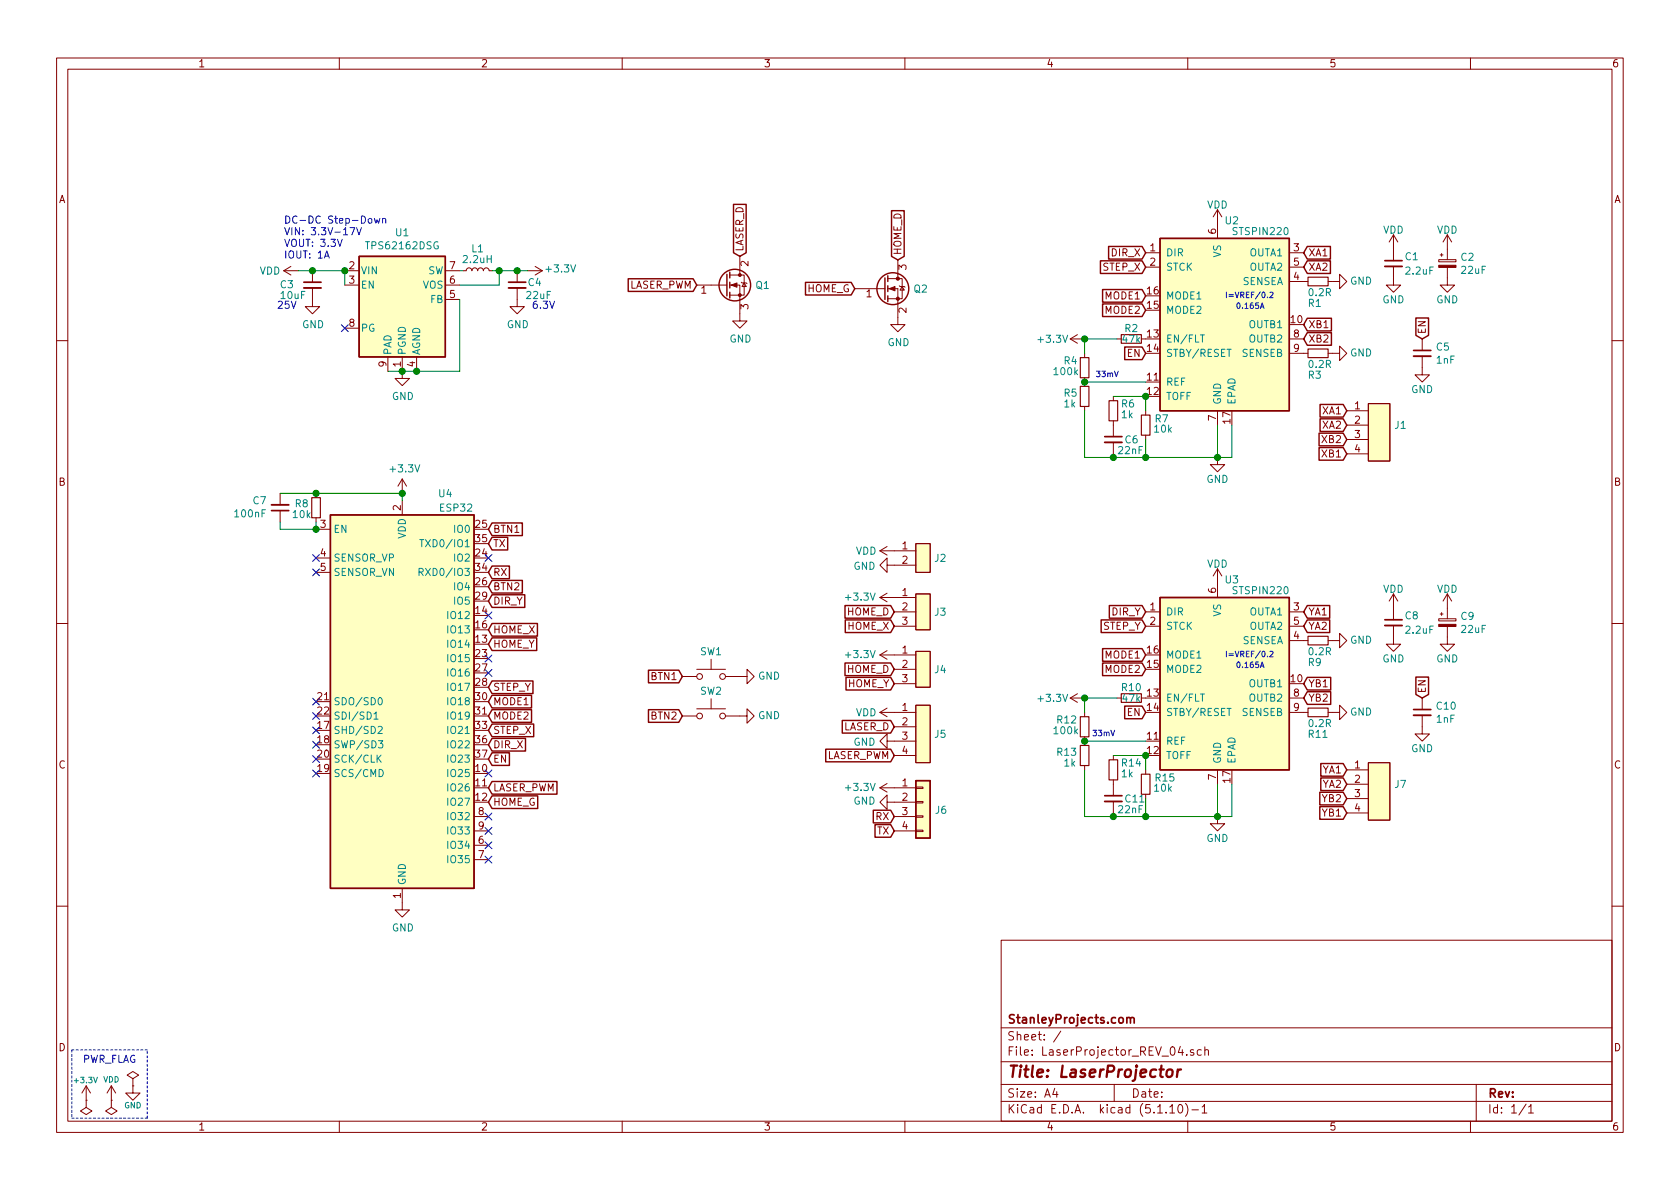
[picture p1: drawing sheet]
<svg xmlns="http://www.w3.org/2000/svg" width="297mm" height="210mm" viewBox="0 0 297 210" stroke-linecap="round" stroke-linejoin="round" font-family="sans-serif">
<g fill="none" stroke="#840000" stroke-width=".18">
<path d="M10 10.3h277v189.9h-277zM12 12.2h273v186.1h-273zM60 10.3v1.9M110 10.3v1.9M160 10.3v1.9M210 10.3v1.9M260 10.3v1.9M215.3 37.1l-.8 1.2M215.3 37.1v5.1M215.3 37.1l.7 1.2M50.2 47.9h2.5M50.2 47.9l1.2 .7"/>
<path d="M51.4 47.1l-1.2 .8M55.2 50.9v3.3h1.3l-1.3 1.3-1.2-1.3h1.2M55.2 47.9v2M61 47.9h2.5M61 50.4h2.5M61 58h2.5M78.7 47.9h2.6M78.7 50.4h2.6M78.7 53h2.6M81.9 47.9h.5l.1-.4 .3-.1 .5 .1 .1 .4 .2-.4 .2-.1 .5 .1 .2 .4 .1-.4 .3-.1 .4 .1 .2 .4 .1-.4 .3-.1 .4 .1 .2 .4h.5M91.4 50.9v3.3h1.3l-1.3 1.3-1.2-1.3h1.2M91.4 47.9v2"/>
<path d="M93.3 47.9h2.6M94.6 47.1l1.3 .8M95.9 47.9l-1.3 .7M123.2 50.4h5.3M129 50.4h1.8v6.4h1.3l-1.3 1.2-1.3-1.2h1.3M129 48.6h2.6v3.6h-2.6M130.8 45.3v3.3M131.1 49.9l.1 .1h.8l.1 .2M131.6 50l.4 .7h-.8zM151.1 51h5.1M156.3 51h.2M157 51h1.7v6.4h1.3l-1.3 1.3-1.2-1.3h1.2"/>
<path d="M157 49.3h1.7M158.7 49.3h.8v3.5h-2.5M158.7 46v3.3M159 50.5l.1 .2h.8l.1 .1M159.5 50.7l.4 .6h-.8zM189.2 59.9h2.6M189.2 59.9l1.3 .8M190.5 59.2l-1.3 .7M197.5 59.9h.7M201.8 59.9h.8M202.6 44.7h2.5M202.6 47.2h2.5"/>
<path d="M228 49.8h3.3M228 59.9h2.5M228 44.7h2.5M228 47.2h2.5M234.8 49.8h2.1v-1.3l1.2 1.3-1.2 1.2v-1.2M246.4 47.1v3.3h1.2l-1.2 1.3-1.3-1.3h1.3M246.4 41.5v4.6M246.4 41.5l-.8 1.3M246.4 41.5l.7 1.3M251.5 59.9v2.1M254.4 45.9h3v.4h-3zM254.6 45.1h.5"/>
<path d="M254.9 44.8v.5M255.9 47.3v3.1h1.3l-1.3 1.3-1.3-1.3h1.3M255.9 41.5v4.4M255.9 41.5l-.8 1.3M255.9 41.5l.8 1.3M10 60.2h2M68.6 63.1v2.6M71.1 63.1v3.8h1.3l-1.3 1.3-1.3-1.3h1.3M73.7 63.1v2.6M191.8 62.5v.7M191.8 66.8v1.5M191.8 71.9v.7"/>
<path d="M196.8 70.1v.8M196.8 74.4v2.8M196.8 78.2v2.1M202.6 72.6v.8M202.6 77v.7M215.3 72.6v2.6M228 62.5h3.3M234.8 62.5h2.1v-1.3l1.2 1.3-1.2 1.2v-1.2M238.1 72.6h3.8M238.1 75.2h3.8M238.1 77.7h3.8M241.9 71.4h3.8v10.1h-3.8z"/>
<path d="M251.5 63v3.3h1.2l-1.2 1.3-1.3-1.3h1.3M285 60.2h2M49.5 87.2v2.1M49.5 90.3v2M55.9 93.6h2.5M55.9 98.7h2.5M55.9 87.2v.8M55.9 91.6v.7M71.1 84.7v2.5M71.1 88.5v2.6M71.1 84.7l-.7 1.3M71.1 84.7l.8 1.3"/>
<path d="M155.6 97.4l1.2 .8M155.6 97.4h6.3M156.8 99.9v-1.2l-1.2 1.2 1.2 1.3v-1.3h5.1M156.8 96.6l-1.2 .8M161.9 96.1h2.6v5.1h-2.6zM215.3 80.9v1.3h1.2l-1.2 1.2-1.3-1.2h1.3M238.1 80.3h3.8M10 110.3h2M55.9 101.2h2.5M120.6 119.6h2.6M123.2 118.4h5.1M125.7 116.6v1.8"/>
<path d="M128.3 119.6h3.8v-1.2l1.2 1.2-1.2 1.3v-1.3M155.6 115.8l1.2 .8M155.6 115.8h6.3M155.6 105.7l1.2 .7M155.6 105.7h6.3M156.8 115.1l-1.2 .7M156.8 104.9l-1.2 .8M158.1 118.4h3.8M158.1 108.2h3.8M158.1 110.7h3.8M161.9 115.2h2.6v6.3h-2.6zM161.9 105h2.6v6.4h-2.6z"/>
<path d="M202.6 108.2h2.5M202.6 110.7h2.5M215.3 100.6v5.1M215.3 100.6l-.8 1.2M215.3 100.6l.7 1.2M228 108.2h2.5M228 110.7h2.5M228 113.3h3.3M234.8 113.3h2.1v-1.3l1.2 1.3-1.2 1.2v-1.2M246.4 110.6v3.3h1.2l-1.2 1.3-1.3-1.3h1.3M246.4 105l-.8 1.3M246.4 105v4.6"/>
<path d="M246.4 105l.7 1.3M254.4 109.4h3v.4h-3zM254.6 108.6h.5M254.9 108.3v.5M255.9 110.8v3.1h1.3l-1.3 1.3-1.3-1.3h1.3M255.9 105l.8 1.3M255.9 105l-.8 1.3M255.9 105v4.4M285 110.3h2M120.6 126.6h2.6M123.2 125.3h5.1M125.7 123.6v1.7"/>
<path d="M128.3 126.6h3.8v-1.3l1.2 1.3-1.2 1.3v-1.3M155.6 126l1.2 .7M155.6 126h6.3M155.6 139.3l1.2 .8M155.6 139.3h6.3M156.8 131.1v-1.3l-1.2 1.3 1.2 1.2v-1.2h5.1M156.8 125.2l-1.2 .8M156.8 138.6l-1.2 .7M158.1 120.9h3.8M158.1 128.5h3.8M158.1 133.6h3.8M161.9 124.7h2.6v10.2h-2.6z"/>
<path d="M161.9 139.2h1.3v.2h-1.3zM189.2 123.4h2.6M189.2 123.4l1.3 .8M190.5 122.7l-1.3 .7M191.8 126v.7M191.8 130.3v1.5M191.8 135.4v.7M196.8 133.6v.8M196.8 137.9v2.8M197.5 123.4h.7M201.8 123.4h.8M202.6 136.1v.8"/>
<path d="M215.3 136.1v2.6M228 126h3.3M228 123.4h2.5M234.8 126h2.1v-1.3l1.2 1.3-1.2 1.2v-1.2M238.1 136.1h3.8M238.1 138.7h3.8M241.9 134.9h3.8v10.1h-3.8zM251.5 126.5v3.3h1.2l-1.2 1.3-1.3-1.3h1.3M251.5 123.4v2.1M71.1 157.1v3.8h1.3l-1.3 1.3-1.3-1.3h1.3M83.8 149.5h2.6M83.8 152h2.6"/>
<path d="M83.8 144.4h2.6M83.8 146.9h2.6M156.8 141.9v1.2l-1.2-1.2 1.2-1.3v1.3h5.1M158.1 144.4h3.8M158.1 146.9h3.8M161.9 146.8h1.3v.3h-1.3zM161.9 144.3h1.3v.2h-1.3zM161.9 141.7h1.3v.3h-1.3zM196.8 141.7v2.1M202.6 140.5v.7M215.3 144.4v1.3h1.2l-1.2 1.2-1.3-1.2h1.3M238.1 141.2h3.8"/>
<path d="M238.1 143.8h3.8M10 160.2h2M177 166.3h108v32h-108zM285 160.2h2M15.2 194.6v1.2l1.1 .7-1.1 .6-1-.6 1-.7M15.2 194.6h.1M15.2 192l-.7 1.3M15.2 192v2.6M15.2 192l.8 1.3M19.7 194.6v1.2l1 .7-1 .6-1-.6 1-.7M19.7 194.6h.1M19.7 192l-.8 1.3"/>
<path d="M19.7 192v2.6M19.7 192l.7 1.3M23.5 190.7l1-.6-1-.6-1 .6 1 .6v1.3M23.5 192h.1M23.5 192v1.3h1.3l-1.3 1.3-1.3-1.3h1.3M60 198.3v1.9M110 198.3v1.9M160 198.3v1.9M177 194.8h108M177 191.8h108M177 187.8h108M177 181.8h108"/>
<path d="M186.5 192.5l-.4 1h1M186.8 193v1M187.6 182.3l-1.3 2M197 191.8v3M206.8 195.8l.5-.5v1.5M206.8 196.8h.9M208.5 195.4l.1-.1a.8 .8 0 0 1 .5 .8 .8 .8 0 0 1-.5 .7 1 1 0 0 1-.1-1.4zM209.6 195.1a1.71 1.71 0 0 1 0 2.3M209.8 186.5v.1M210 198.3v1.9M210.7 196.3h1.2M211 185.7l-.3-.1-.2 .2v.2l.5 .2v.3h-.5"/>
<path d="M212.4 185.7l-.4-.1-.3 .3 .1 .6h.6M212.5 195.8l.5-.5v1.5M212.5 196.8h.9M213 185.7l.3-.1 .3 .1 .1 .9M213 185.1v1.5M260 198.3v1.9M261 191.8v6.5M269.8 195.2l-1.2 2M270.3 195.8l.4-.5v1.5M270.3 196.8h.8"/>
<circle cx="123.7" cy="119.6" r=".51"/>
<circle cx="127.8" cy="119.6" r=".51"/>
<circle cx="123.7" cy="126.6" r=".51"/>
<circle cx="127.8" cy="126.6" r=".51"/>
</g>
<path d="M206.4 189.3a.53 .53 0 0 1 .5-.2 .53 .53 0 0 1 .4 .4v.6a.54 .54 0 0 1-.6 .4 .54 .54 0 0 1-.5-.4zM208.3 189.1l-.2 1.3M208.8 189.1a.54 .54 0 0 0-.6 .4" fill="none" stroke="#840000" stroke-width=".41"/>
<path d="M53.7 49.9h3.1M89.9 49.9h3.1M244.9 46.1h3M195.3 77.2h3.1M249.9 62h3.1M48 90.3h3.1M244.9 109.6h3M249.9 125.5h3.1M195.3 140.7h3.1M199.2 179.9v1M199.2 180.1l.3-.2 .3 .1 .1 .9M199.9 180.1a.36 .36 0 0 1 .3-.2 .36 .36 0 0 1 .3 .2v.8" fill="none" stroke="#840000" stroke-width=".3"/>
<path d="M53.7 50.9h3.1M89.9 50.9h3.1M244.9 47.1h3M195.3 78.2h3.1M249.9 63h3.1M48 89.3h3.1M244.9 110.6h3M249.9 126.5h3.1M195.3 141.7h3.1" fill="none" stroke="#840000" stroke-width=".33"/>
<g fill="#ffffc2" stroke="#ffffc2" stroke-width=".18">
<path d="M58.4 91.1h25.4v66h-25.4z"/>
<path d="M161.9 115.2h2.6v6.3h-2.6z"/>
<path d="M161.9 124.7h2.6v10.2h-2.6z"/>
<path d="M161.9 138h2.6v10.2h-2.6z"/>
<path d="M241.9 71.4h3.8v10.1h-3.8z"/>
<path d="M241.9 134.9h3.8v10.1h-3.8z"/>
<path d="M161.9 105h2.6v6.4h-2.6z"/>
<path d="M161.9 96.1h2.6v5.1h-2.6z"/>
<path d="M205.1 105.7h22.9v30.4h-22.9z"/>
<path d="M63.5 45.3h15.2v17.8h-15.2z"/>
<path d="M205.1 42.2h22.9v30.4h-22.9z"/>
</g>
<g fill="none" stroke="#840000" stroke-width=".25">
<path d="M129.7 36.1h2.2v8.6l-1.1 .6-1.1-.6zM157.6 37.3h2.3v8l-1.2 .7-1.1-.7zM63.5 45.3h15.2v17.8h-15.2zM111.1 49.3h11.5l.6 1.1-.6 1.1h-11.5zM128.5 48.5v3.8M129 48.1v1M129 49.9v1M129 51.7v1M142.4 49.9h8.1l.6 1.1-.6 1.2h-8.1zM156.5 49.1v3.9M157 48.8v1M157 50.5v1.1"/>
<path d="M157 52.3v1M194.6 46.1h7.3l.7 1.1-.7 1.2h-7.3zM194.9 53.7h7l.7 1.2-.7 1.1h-7zM194.9 51.2h7l.7 1.1-.7 1.1h-7zM196 43.6h5.9l.7 1.1-.7 1.1h-5.9zM205.1 42.2h22.9v30.4h-22.9zM231.1 56.3h4.3v2.2h-4.3l-.6-1.1zM231.1 58.8h4.3v2.3h-4.3l-.6-1.2zM231.1 46.1h4.1v2.3h-4.1l-.6-1.2zM231.1 43.6h4.1v2.2h-4.1l-.6-1.1zM250.3 56.2h2.3v3.1l-1.1 .6-1.2-.6zM198.9 61.4h3l.7 1.1-.7 1.1h-3z"/>
<path d="M233.2 79.1h4.3l.6 1.2-.6 1.1h-4.3zM233.2 76.6h4.3l.6 1.1-.6 1.1h-4.3zM233.4 74.1h4.1l.6 1.1-.6 1.1h-4.1zM233.4 71.5h4.1l.6 1.1-.6 1.2h-4.1zM58.4 91.1h25.4v66h-25.4zM87 92.5h5.4v2.2h-5.4l-.6-1.1zM87 95h2.8v2.3h-2.8l-.6-1.2zM87 105.2h5.8v2.2h-5.8l-.6-1.1zM87 102.6h5.4v2.3h-5.4l-.6-1.1zM87 112.8h7.9v2.2h-7.9l-.6-1.1zM87 110.3h8v2.2h-8l-.6-1.1zM87 100.1h3.1v2.2h-3.1l-.6-1.1z"/>
<path d="M114.7 118.5h5.3l.6 1.1-.6 1.1h-5.3zM149.4 107.1h8.1l.6 1.1-.6 1.1h-8.1zM149.4 117.2h8.1l.6 1.2-.6 1.1h-8.1zM149.5 109.6h8l.6 1.1-.6 1.2h-8zM149.6 119.8h7.9l.6 1.1-.6 1.1h-7.9zM194.7 109.6h7.2l.7 1.1-.7 1.2h-7.2zM194.9 114.7h7l.7 1.1-.7 1.1h-7zM194.9 117.2h7l.7 1.2-.7 1.1h-7zM196.1 107.1h5.8l.7 1.1-.7 1.1h-5.8zM205.1 105.7h22.9v30.4h-22.9zM231.1 119.8h4.2v2.2h-4.2l-.6-1.1zM231.1 109.6h4v2.3h-4l-.6-1.2z"/>
<path d="M231.1 107.1h4v2.2h-4l-.6-1.1zM250.3 119.7h2.3v3.1l-1.1 .6-1.2-.6zM87 120.4h7.2v2.3h-7.2l-.6-1.2zM87 133.1h3.1v2.3h-3.1l-.6-1.2zM87 128h7.4v2.3h-7.4l-.6-1.1zM87 130.6h5.9v2.2h-5.9l-.6-1.1zM87 138.2h11.5v2.2h-11.5l-.6-1.1zM87 123h7v2.2h-7l-.6-1.1zM87 125.5h7v2.2h-7l-.6-1.1zM114.7 125.5h5.3l.6 1.1-.6 1.1h-5.3zM146 132.5h11.5l.6 1.1-.6 1.1h-11.5zM148.9 127.4h8.6l.6 1.1-.6 1.1h-8.6z"/>
<path d="M161.9 138h2.6v10.2h-2.6zM198.9 124.9h3l.7 1.1-.7 1.1h-3zM231.1 122.3h4.2v2.3h-4.2l-.6-1.2zM233.5 137.6h4l.6 1.1-.6 1.1h-4zM233.5 135h4l.6 1.1-.6 1.2h-4zM87 140.7h8.1v2.3h-8.1l-.6-1.1zM154.4 143.3h3.1l.6 1.1-.6 1.1h-3.1zM154.7 145.8h2.8l.6 1.1-.6 1.2h-2.8zM233.3 142.6h4.2l.6 1.2-.6 1.1h-4.2zM233.3 140.1h4.2l.6 1.1-.6 1.1h-4.2z"/>
<circle cx="129.9" cy="50.4" r="2.79"/>
<circle cx="157.9" cy="51" r="2.82"/>
</g>
<g fill="none" stroke="#008484" stroke-width=".18">
<path d="M212.2 59.2h.8M74.2 95.4h.7M74.6 95.4v1.3M74.1 101.2l.6-.1 .1-.2v-.3l-.2-.1h-.5v1.3M74.4 101.2l.4 .6M66.1 126.3l.4-.4v1.3M66.1 127.2h.8M66.9 128.6l.4-.2 .3 .4-.8 .9h.8M66.9 134.1l.5 .7M66.9 131h.8l-.4 .5 .3 .1v.6l-.5 .1-.2-.2M67 123.5l.2-.1a.67 .67 0 0 1 .4 .6 .67 .67 0 0 1-.4 .6l-.3-.2v-.3zM67 136.1a.64 .64 0 0 1 .8 .6 .64 .64 0 0 1-.8 .6z"/>
<path d="M67.4 133.5l-.7 .8M212.2 122.7h.8"/>
</g>
<g fill="none" stroke="#840000" stroke-width=".2">
<path d="M198.2 59.2h3.6v1.5h-3.6zM231.3 49h3.5v1.5h-3.5zM191 63.2h1.5v3.6h-1.5zM191 68.3h1.5v3.6h-1.5zM196.1 70.9h1.5v3.5h-1.5zM201.8 73.4h1.5v3.6h-1.5zM231.3 61.7h3.5v1.5h-3.5zM55.1 88h1.5v3.6h-1.5zM231.3 112.5h3.5v1.5h-3.5zM191 126.7h1.5v3.6h-1.5zM191 131.8h1.5v3.6h-1.5zM196.1 134.4h1.5v3.5h-1.5z"/>
<path d="M198.2 122.7h3.6v1.5h-3.6zM201.8 136.9h1.5v3.6h-1.5zM231.3 125.2h3.5v1.5h-3.5z"/>
</g>
<g fill="#840000" stroke="#840000" stroke-width=".18">
<path d="M157.2 51l1-.3v.7z"/>
<path d="M129.3 50.4l1-.4v.8z"/>
<path d="M254.4 110.4h3v.4h-3z"/>
<path d="M254.4 46.9h3v.4h-3z"/>
<circle cx="158.7" cy="52.8" r=".28"/>
<circle cx="158.7" cy="49.3" r=".28"/>
<circle cx="130.8" cy="52.2" r=".25"/>
<circle cx="130.8" cy="48.6" r=".25"/>
</g>
<path d="M12.7 185.7v12M12.7 197.7h13.3M26 197.7v-12M26 185.7h-13.3" fill="none" stroke="#0000c2" stroke-width=".18" stroke-dasharray=".4 .4"/>
<g fill="none" stroke="#008400" stroke-width=".18">
<path d="M52.7 47.9h8.3v2.5M81.3 53v12.7h-12.7M81.3 47.9h.6M87 47.9h6.3M88.3 47.9v2.5h-7M197.5 59.9h-5.7v2.6M191.8 72.6v8.3h26v-5.7M191.8 67.6h10.8M196.8 70.1h5.8v2.5M202.6 77.7v3.2M215.3 75.2v5.7M49.5 92.3v1.3h6.4v-1.3"/>
<path d="M49.5 87.2h21.6v1.3M196.8 80.3v.6M191.8 136.1v8.3h26v-5.7M191.8 131.1h10.8M196.8 133.6h5.8v2.5M197.5 123.4h-5.7v2.6M215.3 138.7v5.7M196.8 143.8v.6M202.6 141.2v3.2"/>
</g>
<g fill="none" stroke="#0000c2" stroke-width=".18">
<path d="M65.2 38.7l.3-.1 .2 .2v.6l-.3 .1-.3-.3zM66.2 38.6l.2 .9 .3-.6 .2 .6 .3-.9M67.6 38.8l.2-.2 .3 .1 .1 .8M67.6 38.6v.9M57.4 45.6l.4-1.2 .4 1.2M59.7 42.3l.4 1.3 .4-1.3M61.9 40.3h.8l-.5 1.2M63 40.3l.5 1.2 .4-1.2M222.8 54.6l.4-1 .3 1M222.9 54.3h.5M224.1 52.5v.1M224.5 51.7h.4l.2 .2-.6 .7h.6"/>
<path d="M222.8 118.1l.4-1 .3 1M222.9 117.8h.5M224.1 116v.1M224.5 115.2h.4l.2 .2-.6 .7h.6"/>
</g>
<g fill="#008400" stroke="#008400" stroke-width=".25">
<circle cx="202.6" cy="133.6" r=".51"/>
<circle cx="88.3" cy="47.9" r=".51"/>
<circle cx="202.6" cy="70.1" r=".51"/>
<circle cx="191.8" cy="131.1" r=".51"/>
<circle cx="215.3" cy="80.9" r=".51"/>
<circle cx="55.9" cy="93.6" r=".51"/>
<circle cx="55.2" cy="47.9" r=".51"/>
<circle cx="202.6" cy="80.9" r=".51"/>
<circle cx="196.9" cy="80.9" r=".51"/>
<circle cx="71.1" cy="65.7" r=".51"/>
<circle cx="55.9" cy="87.2" r=".51"/>
<circle cx="196.9" cy="144.4" r=".51"/>
<circle cx="191.8" cy="123.4" r=".51"/>
<circle cx="202.6" cy="144.4" r=".51"/>
<circle cx="215.3" cy="144.4" r=".51"/>
<circle cx="191.8" cy="67.6" r=".51"/>
<circle cx="191.8" cy="59.9" r=".51"/>
<circle cx="71.1" cy="87.2" r=".51"/>
<circle cx="91.4" cy="47.9" r=".51"/>
<circle cx="73.7" cy="65.7" r=".51"/>
<circle cx="61" cy="47.9" r=".51"/>
</g>
<g fill="none" stroke="#000084" stroke-width=".18">
<path d="M60.4 57.4l1.2 1.2M61.6 57.4l-1.2 1.2M55.3 98.1l1.2 1.2M56.5 98.1l-1.2 1.2M85.8 98.1l1.2 1.2M87 98.1l-1.2 1.2M55.3 100.6l1.2 1.2M56.5 100.6l-1.2 1.2M85.8 118.4l1.2 1.2M85.8 115.8l1.2 1.3M85.8 108.2l1.2 1.2M87 118.4l-1.2 1.2"/>
<path d="M87 115.8l-1.2 1.3M87 108.2l-1.2 1.2M55.3 133.6l1.2 1.2M55.3 128.5l1.2 1.3M55.3 126l1.2 1.2M55.3 136.2l1.2 1.2M55.3 131.1l1.2 1.2M55.3 123.5l1.2 1.2M56.5 133.6l-1.2 1.2M56.5 128.5l-1.2 1.3M56.5 126l-1.2 1.2M56.5 136.2l-1.2 1.2"/>
<path d="M56.5 131.1l-1.2 1.2M56.5 123.5l-1.2 1.2M85.8 136.2l1.2 1.2M87 136.2l-1.2 1.2M85.8 146.3l1.2 1.2M85.8 143.8l1.2 1.2M85.8 148.9l1.2 1.2M85.8 151.4l1.2 1.2M87 146.3l-1.2 1.2M87 143.8l-1.2 1.2M87 148.9l-1.2 1.2M87 151.4l-1.2 1.2"/>
</g>
<text font-size="2.8" fill="#840000" x="178" y="190.5">Title: LaserProjector</text>
<g font-size="2.1" fill="#840000">
<text x="178" y="184">Sheet: /</text>
<text x="178" y="181">StanleyProjects.com</text>
<text x="178" y="186.7">File: LaserProjector_REV_04.sch</text>
<text x="178" y="196.9">KiCad E.D.A. kicad (5.1.10)-1</text>
<text x="178" y="194.1">Size: A4</text>
<text x="200" y="194.1">Date:</text>
<text x="263" y="194.1">Rev:</text>
<text x="263" y="196.9">Id: 1/1</text>
</g>
<g font-size="1.8" fill="#840000">
<text x="35" y="11.9">1</text>
<text x="85" y="11.9">2</text>
<text x="135" y="11.9">3</text>
<text x="185" y="11.9">4</text>
<text x="235" y="11.9">5</text>
<text x="285" y="11.9">6</text>
<text x="10.4" y="35.9">A</text>
<text x="285.4" y="35.9">A</text>
<text x="215" y="41.4" transform="rotate(-90 215 41.4)">6</text>
<text x="61.7" y="47.6">2</text>
<text x="79.5" y="47.6">7</text>
<text x="131.4" y="44.5" transform="rotate(-90 131.4 44.5)">LASER_D</text>
<text x="132.3" y="47.1" transform="rotate(-90 132.3 47.1)">2</text>
<text x="159.4" y="45.2" transform="rotate(-90 159.4 45.2)">HOME_D</text>
<text x="160.3" y="47.7" transform="rotate(-90 160.3 47.7)">3</text>
<text x="195" y="47.9">STEP_X</text>
<text x="196.6" y="45.3">DIR_X</text>
<text x="203.4" y="44.4">1</text>
<text x="203.4" y="47">2</text>
<text x="228.8" y="44.4">3</text>
<text x="228.8" y="47">5</text>
<text x="231.3" y="47.9">XA2</text>
<text x="231.3" y="45.3">XA1</text>
<text x="61.7" y="50.2">3</text>
<text x="79.5" y="52.7">5</text>
<text x="79.5" y="50.2">6</text>
<text x="111.1" y="51">LASER_PWM</text>
<text x="124" y="51.9">1</text>
<text x="142.7" y="51.7">HOME_G</text>
<text x="153.2" y="52.6">1</text>
<text x="195.5" y="53">MODE1</text>
<text x="202.9" y="52.1">16</text>
<text x="228.8" y="49.5">4</text>
<text x="61.7" y="57.8">8</text>
<text x="132.3" y="54.7" transform="rotate(-90 132.3 54.7)">3</text>
<text x="160.3" y="55.3" transform="rotate(-90 160.3 55.3)">2</text>
<text x="195.5" y="55.5">MODE2</text>
<text x="202.9" y="59.7">13</text>
<text x="202.9" y="54.6">15</text>
<text x="228.3" y="57.1">10</text>
<text x="228.8" y="59.7">8</text>
<text x="231.3" y="58">XB1</text>
<text x="252.1" y="59.2" transform="rotate(-90 252.1 59.2)">EN</text>
<text x="68.3" y="64.9" transform="rotate(-90 68.3 64.9)">9</text>
<text x="70.9" y="64.9" transform="rotate(-90 70.9 64.9)">1</text>
<text x="73.4" y="64.9" transform="rotate(-90 73.4 64.9)">4</text>
<text x="199.3" y="63.1">EN</text>
<text x="202.9" y="62.2">14</text>
<text x="228.8" y="62.2">9</text>
<text x="231.3" y="60.6">XB2</text>
<text x="202.9" y="67.3">11</text>
<text x="202.9" y="69.8">12</text>
<text x="215" y="74.4" transform="rotate(-90 215 74.4)">7</text>
<text x="217.6" y="74.9" transform="rotate(-90 217.6 74.9)">17</text>
<text x="233.9" y="75.8">XA2</text>
<text x="233.9" y="73.3">XA1</text>
<text x="239.5" y="72.4">1</text>
<text x="239.5" y="74.9">2</text>
<text x="239.5" y="77.5">3</text>
<text x="233.9" y="80.9">XB1</text>
<text x="233.9" y="78.4">XB2</text>
<text x="239.5" y="80">4</text>
<text x="10.4" y="85.9">B</text>
<text x="285.4" y="85.9">B</text>
<text x="56.7" y="93.3">3</text>
<text x="70.9" y="90.3" transform="rotate(-90 70.9 90.3)">2</text>
<text x="84.1" y="93.3">25</text>
<text x="84.1" y="95.9">35</text>
<text x="87.1" y="94.2">BTN1</text>
<text x="56.7" y="98.4">4</text>
<text x="56.7" y="101">5</text>
<text x="84.1" y="98.4">24</text>
<text x="84.1" y="101">34</text>
<text x="87.1" y="96.8">TX</text>
<text x="87.1" y="101.8">RX</text>
<text x="159.5" y="97.1">1</text>
<text x="159.5" y="99.7">2</text>
<text x="84.1" y="103.5">26</text>
<text x="84.1" y="106">29</text>
<text x="87.1" y="106.9">DIR_Y</text>
<text x="87.1" y="104.4">BTN2</text>
<text x="159.5" y="105.4">1</text>
<text x="159.5" y="107.9">2</text>
<text x="203.4" y="107.9">1</text>
<text x="215" y="104.9" transform="rotate(-90 215 104.9)">6</text>
<text x="228.8" y="107.9">3</text>
<text x="84.1" y="113.7">13</text>
<text x="84.1" y="108.6">14</text>
<text x="84.1" y="111.1">16</text>
<text x="87.1" y="112">HOME_X</text>
<text x="149.8" y="108.8">HOME_D</text>
<text x="149.9" y="111.4">HOME_X</text>
<text x="159.5" y="110.5">3</text>
<text x="195" y="111.4">STEP_Y</text>
<text x="196.6" y="108.8">DIR_Y</text>
<text x="203.4" y="110.5">2</text>
<text x="228.8" y="113">4</text>
<text x="228.8" y="110.5">5</text>
<text x="231.3" y="111.4">YA2</text>
<text x="231.3" y="108.8">YA1</text>
<text x="84.1" y="116.2">23</text>
<text x="84.1" y="118.7">27</text>
<text x="87.1" y="114.5">HOME_Y</text>
<text x="149.8" y="119">HOME_D</text>
<text x="159.5" y="115.6">1</text>
<text x="159.5" y="118.1">2</text>
<text x="195.5" y="116.5">MODE1</text>
<text x="195.5" y="119">MODE2</text>
<text x="202.9" y="118.1">15</text>
<text x="202.9" y="115.6">16</text>
<text x="56.2" y="123.8">21</text>
<text x="84.1" y="121.3">28</text>
<text x="84.1" y="123.8">30</text>
<text x="87.1" y="122.2">STEP_Y</text>
<text x="87.1" y="124.7">MODE1</text>
<text x="115.2" y="120.3">BTN1</text>
<text x="149.9" y="121.5">HOME_Y</text>
<text x="159.5" y="120.6">3</text>
<text x="159.5" y="125.7">1</text>
<text x="202.9" y="123.2">13</text>
<text x="202.9" y="125.7">14</text>
<text x="228.3" y="120.6">10</text>
<text x="228.8" y="123.2">8</text>
<text x="228.8" y="125.7">9</text>
<text x="231.3" y="121.5">YB1</text>
<text x="231.3" y="124.1">YB2</text>
<text x="252.1" y="122.7" transform="rotate(-90 252.1 122.7)">EN</text>
<text x="56.2" y="128.9">17</text>
<text x="56.2" y="131.4">18</text>
<text x="56.2" y="126.4">22</text>
<text x="84.1" y="126.4">31</text>
<text x="84.1" y="128.9">33</text>
<text x="84.1" y="131.4">36</text>
<text x="87.1" y="129.8">STEP_X</text>
<text x="87.1" y="127.2">MODE2</text>
<text x="115.2" y="127.2">BTN2</text>
<text x="149.1" y="129.2">LASER_D</text>
<text x="159.5" y="128.3">2</text>
<text x="159.5" y="130.8">3</text>
<text x="199.3" y="126.6">EN</text>
<text x="202.9" y="130.8">11</text>
<text x="10.4" y="135.9">C</text>
<text x="56.2" y="136.5">19</text>
<text x="56.2" y="134">20</text>
<text x="84.1" y="136.5">10</text>
<text x="84.1" y="134">37</text>
<text x="87.1" y="134.9">EN</text>
<text x="87.1" y="132.3">DIR_X</text>
<text x="146" y="134.2">LASER_PWM</text>
<text x="159.5" y="133.3">4</text>
<text x="202.9" y="133.3">12</text>
<text x="215" y="137.9" transform="rotate(-90 215 137.9)">7</text>
<text x="233.9" y="136.8">YA1</text>
<text x="239.5" y="135.9">1</text>
<text x="285.4" y="135.9">C</text>
<text x="84.1" y="139.1">11</text>
<text x="84.1" y="141.6">12</text>
<text x="87.1" y="139.9">LASER_PWM</text>
<text x="87.1" y="142.5">HOME_G</text>
<text x="159.5" y="139.1">1</text>
<text x="159.5" y="141.6">2</text>
<text x="217.6" y="138.4" transform="rotate(-90 217.6 138.4)">17</text>
<text x="233.9" y="141.9">YB2</text>
<text x="233.9" y="139.3">YA2</text>
<text x="239.5" y="138.4">2</text>
<text x="239.5" y="141">3</text>
<text x="239.5" y="143.5">4</text>
<text x="84.6" y="149.2">6</text>
<text x="84.6" y="144.1">8</text>
<text x="84.6" y="146.7">9</text>
<text x="154.9" y="145">RX</text>
<text x="155.1" y="147.6">TX</text>
<text x="159.5" y="144.1">3</text>
<text x="159.5" y="146.7">4</text>
<text x="233.9" y="144.4">YB1</text>
<text x="84.6" y="151.8">7</text>
<text x="70.9" y="158.8" transform="rotate(-90 70.9 158.8)">1</text>
<text x="10.4" y="185.9">D</text>
<text x="285.4" y="185.9">D</text>
<text x="35" y="199.9">1</text>
<text x="85" y="199.9">2</text>
<text x="135" y="199.9">3</text>
<text x="185" y="199.9">4</text>
<text x="235" y="199.9">5</text>
<text x="285" y="199.9">6</text>
</g>
<g font-size="1.8" fill="#0000c2">
<text x="50.2" y="39.5">DC-DC Step-Down</text>
<text x="50.2" y="41.6">VIN: 3.3V-17V</text>
<text x="50.2" y="43.7">VOUT: 3.3V</text>
<text x="50.2" y="45.7">IOUT: 1A</text>
<text x="48.9" y="54.6">25V</text>
<text x="94" y="54.6">6.3V</text>
<text x="14.6" y="188">PWR_FLAG</text>
</g>
<g font-size="1.8" fill="#008484">
<text x="70" y="41.8">U1</text>
<text x="213.4" y="36.9">VDD</text>
<text x="216.7" y="39.7">U2</text>
<text x="218.2" y="41.6">STSPIN220</text>
<text x="244.5" y="41.3">VDD</text>
<text x="254.1" y="41.3">VDD</text>
<text x="65" y="44.1">TPS62162DSG</text>
<text x="82" y="46.5">2.2uH</text>
<text x="83.4" y="44.6">L1</text>
<text x="206.1" y="45.3">DIR</text>
<text x="206.1" y="47.9">STCK</text>
<text x="215.9" y="45.5" transform="rotate(-90 215.9 45.5)">VS</text>
<text x="221" y="45.3">OUTA1</text>
<text x="221" y="47.9">OUTA2</text>
<text x="248.5" y="46">C1</text>
<text x="258.3" y="46.1">C2</text>
<text x="45.9" y="48.6">VDD</text>
<text x="49.6" y="51">C3</text>
<text x="49.7" y="52.9">10uF</text>
<text x="63.8" y="48.5">VIN</text>
<text x="63.8" y="51">EN</text>
<text x="74.8" y="51">VOS</text>
<text x="75.6" y="48.5">SW</text>
<text x="76.1" y="53.6">FB</text>
<text x="93.2" y="52.9">22uF</text>
<text x="93.4" y="50.6">C4</text>
<text x="96.7" y="48.2">+3.3V</text>
<text x="133.7" y="51.1">Q1</text>
<text x="161.6" y="51.7">Q2</text>
<text x="206.1" y="53">MODE1</text>
<text x="219.7" y="50.4">SENSEA</text>
<text x="231.5" y="52.4">0.2R</text>
<text x="238.7" y="50.3">GND</text>
<text x="244.4" y="53.6">GND</text>
<text x="248.7" y="48.6">2.2uF</text>
<text x="253.9" y="53.6">GND</text>
<text x="258.5" y="48.4">22uF</text>
<text x="53.4" y="58">GND</text>
<text x="63.8" y="58.7">PG</text>
<text x="89.6" y="58">GND</text>
<text x="198.9" y="58.7">R2</text>
<text x="206.1" y="55.5">MODE2</text>
<text x="221" y="58">OUTB1</text>
<text x="231.3" y="54.3">R1</text>
<text x="69.2" y="62.9" transform="rotate(-90 69.2 62.9)">PAD</text>
<text x="71.8" y="62.9" transform="rotate(-90 71.8 62.9)">PGND</text>
<text x="74.3" y="62.9" transform="rotate(-90 74.3 62.9)">AGND</text>
<text x="129" y="60.6">GND</text>
<text x="156.9" y="61.2">GND</text>
<text x="183.7" y="60.6">+3.3V</text>
<text x="188.2" y="64.4">R4</text>
<text x="198.6" y="60.6">47k</text>
<text x="206.1" y="60.6">EN/FLT</text>
<text x="206.1" y="63.1">STBY/RESET</text>
<text x="219.7" y="63.1">SENSEB</text>
<text x="221" y="60.6">OUTB2</text>
<text x="231.5" y="65.1">0.2R</text>
<text x="238.7" y="63">GND</text>
<text x="254" y="62">C5</text>
<text x="254" y="64.3">1nF</text>
<text x="69.3" y="70.7">GND</text>
<text x="186.5" y="66.3">100k</text>
<text x="188.2" y="70.1">R5</text>
<text x="206.1" y="68.2">REF</text>
<text x="206.1" y="70.7">TOFF</text>
<text x="215.9" y="71.6" transform="rotate(-90 215.9 71.6)">GND</text>
<text x="218.4" y="71.6" transform="rotate(-90 218.4 71.6)">EPAD</text>
<text x="231.3" y="67">R3</text>
<text x="249.5" y="69.5">GND</text>
<text x="188.2" y="72.1">1k</text>
<text x="198.3" y="72.1">R6</text>
<text x="198.3" y="74">1k</text>
<text x="204.2" y="76.5">10k</text>
<text x="204.3" y="74.7">R7</text>
<text x="246.7" y="75.8">J1</text>
<text x="69.2" y="83.5">+3.3V</text>
<text x="197.8" y="80.3">22nF</text>
<text x="199" y="78.4">C6</text>
<text x="44.8" y="89.2">C7</text>
<text x="52.2" y="89.7">R8</text>
<text x="77.6" y="87.9">U4</text>
<text x="213.3" y="85.4">GND</text>
<text x="41.7" y="91.5">100nF</text>
<text x="51.9" y="91.6">10k</text>
<text x="58.9" y="94.2">EN</text>
<text x="71.8" y="95.3" transform="rotate(-90 71.8 95.3)">VDD</text>
<text x="77.9" y="90.5">ESP32</text>
<text x="80.5" y="94.2">IO0</text>
<text x="58.9" y="99.3">SENSOR_VP</text>
<text x="58.9" y="101.8">SENSOR_VN</text>
<text x="75.3" y="101.8">RXD0/IO3</text>
<text x="75.4" y="96.8">TXD0/IO1</text>
<text x="80.5" y="99.3">IO2</text>
<text x="150.9" y="100.8">GND</text>
<text x="151.3" y="98.1">VDD</text>
<text x="165.3" y="99.4">J2</text>
<text x="213.4" y="100.4">VDD</text>
<text x="80.5" y="104.4">IO4</text>
<text x="80.5" y="106.9">IO5</text>
<text x="149.7" y="106.2">+3.3V</text>
<text x="216.7" y="103.2">U3</text>
<text x="218.2" y="105.1">STSPIN220</text>
<text x="244.5" y="104.8">VDD</text>
<text x="254.1" y="104.8">VDD</text>
<text x="79.5" y="109.5">IO12</text>
<text x="79.5" y="112">IO13</text>
<text x="165.3" y="108.9">J3</text>
<text x="206.1" y="108.8">DIR</text>
<text x="206.1" y="111.4">STCK</text>
<text x="215.9" y="109" transform="rotate(-90 215.9 109)">VS</text>
<text x="219.7" y="113.9">SENSEA</text>
<text x="221" y="108.8">OUTA1</text>
<text x="221" y="111.4">OUTA2</text>
<text x="238.7" y="113.8">GND</text>
<text x="248.5" y="109.5">C8</text>
<text x="248.7" y="112.1">2.2uF</text>
<text x="258.3" y="109.6">C9</text>
<text x="258.5" y="111.9">22uF</text>
<text x="79.5" y="114.5">IO14</text>
<text x="79.5" y="117.1">IO15</text>
<text x="79.5" y="119.6">IO16</text>
<text x="123.8" y="115.9">SW1</text>
<text x="149.7" y="116.4">+3.3V</text>
<text x="165.3" y="119">J4</text>
<text x="206.1" y="119">MODE2</text>
<text x="206.1" y="116.5">MODE1</text>
<text x="231.3" y="117.8">R9</text>
<text x="231.5" y="115.9">0.2R</text>
<text x="244.4" y="117.1">GND</text>
<text x="253.9" y="117.1">GND</text>
<text x="58.9" y="124.7">SDO/SD0</text>
<text x="79.5" y="122.2">IO17</text>
<text x="79.5" y="124.7">IO18</text>
<text x="123.8" y="122.9">SW2</text>
<text x="134" y="120.2">GND</text>
<text x="183.7" y="124.1">+3.3V</text>
<text x="198.4" y="122.2">R10</text>
<text x="198.6" y="124.1">47k</text>
<text x="206.1" y="124.1">EN/FLT</text>
<text x="221" y="121.5">OUTB1</text>
<text x="221" y="124.1">OUTB2</text>
<text x="254.1" y="125.5">C10</text>
<text x="58.9" y="129.8">SHD/SD2</text>
<text x="58.9" y="127.2">SDI/SD1</text>
<text x="79.5" y="127.2">IO19</text>
<text x="79.5" y="129.8">IO21</text>
<text x="134" y="127.2">GND</text>
<text x="150.9" y="131.9">GND</text>
<text x="151.3" y="126.7">VDD</text>
<text x="165.3" y="130.5">J5</text>
<text x="186.5" y="129.8">100k</text>
<text x="187" y="127.9">R12</text>
<text x="206.1" y="131.7">REF</text>
<text x="206.1" y="126.6">STBY/RESET</text>
<text x="219.7" y="126.6">SENSEB</text>
<text x="231.4" y="130.5">R11</text>
<text x="231.5" y="128.6">0.2R</text>
<text x="238.7" y="126.5">GND</text>
<text x="254" y="127.8">1nF</text>
<text x="58.9" y="132.3">SWP/SD3</text>
<text x="58.9" y="137.4">SCS/CMD</text>
<text x="58.9" y="134.9">SCK/CLK</text>
<text x="79.5" y="137.4">IO25</text>
<text x="79.5" y="132.3">IO22</text>
<text x="79.5" y="134.9">IO23</text>
<text x="187" y="133.6">R13</text>
<text x="188.2" y="135.6">1k</text>
<text x="198.3" y="137.5">1k</text>
<text x="198.4" y="135.6">R14</text>
<text x="206.1" y="134.2">TOFF</text>
<text x="215.9" y="135.1" transform="rotate(-90 215.9 135.1)">GND</text>
<text x="218.4" y="135.1" transform="rotate(-90 218.4 135.1)">EPAD</text>
<text x="249.5" y="133">GND</text>
<text x="79.5" y="139.9">IO26</text>
<text x="79.5" y="142.5">IO27</text>
<text x="149.7" y="139.9">+3.3V</text>
<text x="150.9" y="142.3">GND</text>
<text x="165.4" y="143.9">J6</text>
<text x="197.8" y="143.8">22nF</text>
<text x="199" y="141.9">C11</text>
<text x="204.2" y="140">10k</text>
<text x="204.3" y="138.2">R15</text>
<text x="246.7" y="139.3">J7</text>
<text x="79.5" y="145">IO32</text>
<text x="79.5" y="147.6">IO33</text>
<text x="213.3" y="148.9">GND</text>
<text x="79.5" y="150.1">IO34</text>
<text x="79.5" y="152.6">IO35</text>
<text x="71.8" y="156.6" transform="rotate(-90 71.8 156.6)">GND</text>
<text x="69.3" y="164.7">GND</text>
</g>
<g font-size="1.4" fill="#0000c2">
<text x="216.5" y="52.7">I=VREF/0.2</text>
<text x="218.4" y="54.6">0.165A</text>
<text x="193.7" y="66.7">33mV</text>
<text x="216.5" y="116.2">I=VREF/0.2</text>
<text x="218.4" y="118.1">0.165A</text>
<text x="193" y="130.2">33mV</text>
</g>
<g font-size="1.4" fill="#008484">
<text x="13.3" y="191.5">+3.3V</text>
<text x="18.2" y="191.4">VDD</text>
<text x="22" y="196">GND</text>
</g>
</svg>
